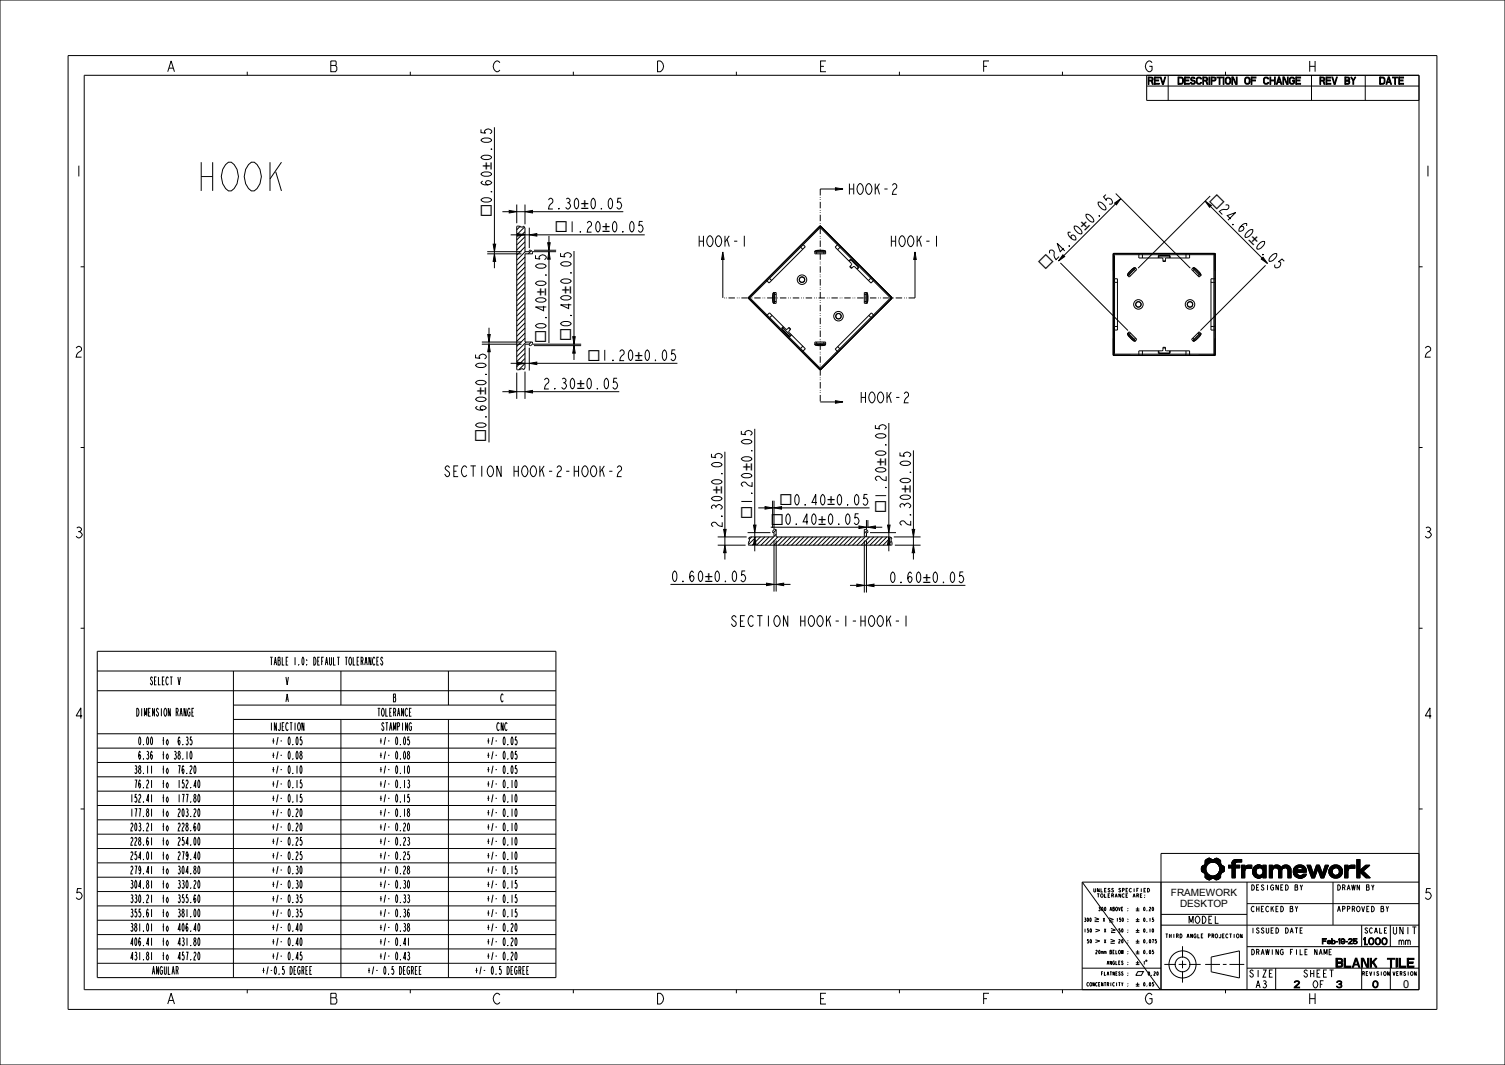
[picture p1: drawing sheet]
<svg xmlns="http://www.w3.org/2000/svg" width="420mm" height="297mm" viewBox="0 0 420 297" stroke-linecap="round" stroke-linejoin="round" font-family="sans-serif">
<g fill="none" stroke="#000" stroke-width=".28">
<path d="M0 0h420v297h-420zM19 15.5h382v266h-382zM23.5 21h372.5v255h-372.5zM69 20v1M114.5 20v1M138 35.5v32.6M160 20v1M205.5 20v1M251 20v1M296.5 20v1M320 21v7h76M320 24h76"/>
<path d="M326 21v7M342 20v1M366 21v7M381 21v7M140.2 59h1.9M142.1 58.7l2.1 .3-2.1 .4zM144.2 57v5.3M144.2 59h2.3M146.5 59l2.1-.3v.7zM146.5 57v5.6M148.6 59h25.3M228.9 52.7h4.2"/>
<path d="M233.1 52.4l2.1 .3-2.1 .4zM237 51.2v3M237 52.7h1.2M238.2 51.2v3M239.6 51.5l.3-.3a1.6 1.6 0 0 1 1 1.5 1.6 1.6 0 0 1-1 1.5l-.3-.2a1.96 1.96 0 0 1 0-2.5zM242 51.5l.3-.3a1.6 1.6 0 0 1 1 1.5 1.6 1.6 0 0 1-1 1.5l-.3-.2a1.96 1.96 0 0 1 0-2.5zM244.2 51.2v3M244.8 52.2l.6 2M245.4 51.2l-1.2 1.8M246.8 52.7h.9M249 51.7l.5-.5h.3l.4 .5a1.16 1.16 0 0 1-.7 1.3l-.5 1.2h1.2M311.1 56.6l1.7-1.2-1.3 1.7z"/>
<path d="M311.3 56.9l-14.4 14.4M311.4 54l20.8 20.8M337.7 54.7l-20.1 20.1M337.8 57.6l14.4 14.4M22.5 74.4h1M136 70.8h9.5M136 70.2h9.5M137.6 68.1h.7l-.3 2.1zM138 70.8l.3 2.1h-.7zM138 70.2v.6M138 72.9v1.9M142.5 65.5h1.9"/>
<path d="M144.4 65.1l2.1 .4-2.1 .3zM145.2 63.1l-1 1M145.2 63.1h-.8l-.2 .2 .1 39.8 .4 .1 .5-.1v-.2h.8v.2l.2-.1 .3-.4v-6.6h1.2v.4h.3M145.2 63.1v.2h.8v-.2h.2l.3 .5v6.6h1.2v-.4h.3M146.4 63.3l-2.2 2.2M146.5 64.6l-2.3 2.3M146.5 66l-2.3 2.3M146.5 67.4l-2.3 2.3M146.5 68.9l-2.3 2.3M146.5 71.7l-2.3 2.3M146.5 73.1l-2.3 2.3M146.5 74.5l-2.3 2.3"/>
<path d="M146.5 75.9l-2.3 2.3M146.5 77.3l-2.3 2.3M146.5 78.8l-2.3 2.3M146.5 65.5h1.2M146.6 70.2l-2.4 2.4M147.7 65.5l2.1-.4v.7zM147.7 63.5v5.7M148.3 69.9l-.9 .9M148.6 70.8h-2.1v24.6h2.1M148.7 70.2h6.5M149 69.8h6.2M149.8 65.5h30.1"/>
<path d="M152.8 67.7h.7l-.3 2.1zM153.2 65.8v1.9M153.2 72.3v23.4M160.2 70v23.9M195.1 67.3h1.2M195.1 65.8v3M196.3 65.8v3M197.7 66l.3-.2a1.6 1.6 0 0 1 1 1.5 1.6 1.6 0 0 1-1 1.5l-.3-.3a1.96 1.96 0 0 1 0-2.5zM200.1 66l.3-.2a1.6 1.6 0 0 1 1 1.5 1.6 1.6 0 0 1-1 1.5l-.3-.3a1.96 1.96 0 0 1 0-2.5zM201.7 70.3l.4 2.1h-.7zM201.7 72.4v10.7M202.3 65.8v3"/>
<path d="M202.9 66.8l.6 2M203.5 65.8l-1.2 1.7M204.9 67.3h.9M207.7 65.8v3M248.7 65.8v3M248.7 67.3h1.2M249.9 65.8v3M251.3 66l.3-.2a1.6 1.6 0 0 1 1 1.5 1.6 1.6 0 0 1-1 1.5l-.3-.3a1.96 1.96 0 0 1 0-2.5zM253.7 66l.3-.2a1.6 1.6 0 0 1 1 1.5 1.6 1.6 0 0 1-1 1.5l-.3-.3a1.96 1.96 0 0 1 0-2.5zM255.3 70.3l.4 2.1h-.7zM255.3 72.4v10.7M255.9 65.8v3"/>
<path d="M256.5 66.8l.6 2M257.1 65.8l-1.2 1.7M258.5 67.3h.9M261.3 65.8v3M295.9 73.3l18.9 18.9M353.2 74l-18.2 18.2M396 74.4h1M134.5 96h11M134.5 95.4h11M136.1 93.3h.7l-.3 2.1zM136.5 96l.3 2.1h-.7zM136.5 91.4v1.9"/>
<path d="M136.5 95.4v.6M136.5 98.1v25.3M146.5 80.2l-2.3 2.3M146.5 81.6l-2.3 2.3M146.5 83l-2.3 2.3M146.5 84.4l-2.3 2.3M146.5 85.8l-2.3 2.3M146.5 87.2l-2.3 2.3M146.5 88.7l-2.3 2.3M146.5 90.1l-2.3 2.3M146.5 91.5l-2.3 2.3M146.5 92.9l-2.3 2.3"/>
<path d="M146.5 94.3l-2.3 2.3M146.5 97.1l-2.3 2.3M146.5 98.6l-2.3 2.3M146.5 100l-2.3 2.3M146.8 95.4l-2.6 2.6M147.7 97v6.3M148.3 95.4l-.6 .6M148.7 96h13.5M149 96.4h13.2M160.2 96.4l.3 2.1h-.7zM160.2 96v.4M160.2 98.5v1.9"/>
<path d="M140.2 109.2h1.9M142.1 108.9l2.1 .3-2.1 .4zM142.5 101.3h1.9M144.2 103.9v7.3M144.2 109.2h2.3M144.4 101l2.1 .3-2.1 .4zM146.5 109.2l2.1-.3v.7zM146.5 103.6v7.6M146.5 101.4l-1.7 1.7M146.5 101.3h1.2M147.7 101.3l2.1-.3v.7zM148.6 109.2h24.2"/>
<path d="M149.8 101.3h39.2M210.6 119.6v26.8M228.9 112.1h4.2M233.1 111.7l2.1 .4-2.1 .3zM240.3 109.3v3M240.3 110.8h1.2M241.5 109.3v3M242.9 109.6l.3-.3a1.6 1.6 0 0 1 1 1.5 1.6 1.6 0 0 1-1 1.5l-.3-.2a1.96 1.96 0 0 1 0-2.5zM245.3 109.6l.3-.3a1.6 1.6 0 0 1 1 1.5 1.6 1.6 0 0 1-1 1.5l-.3-.2a1.96 1.96 0 0 1 0-2.5zM247.5 109.3v3M248 118v28.4M248.1 110.3l.6 2"/>
<path d="M248.7 109.3l-1.2 1.8M250.1 110.8h.9M252.3 109.8l.5-.5h.3l.4 .5a1.16 1.16 0 0 1-.7 1.3l-.5 1.2h1.2M22.5 124.8h1M202.3 126v21.6M215.6 139.6v7.6M216 139.6v7.9M254.9 125.6v22M396 124.8h1M200.3 152h7.8M200.3 149.7h8.1M201.9 147.6h.7l-.3 2.1z"/>
<path d="M202.3 152l.3 2.1h-.7zM202.3 149.7v2.3M202.3 154.1v1.9M208.6 148.5h6.4M209.8 149.7l-.7 .7M210.3 146.4h.7l-.4 2.1zM210.6 149.7l.4 2.1h-.7zM210.6 148.5v1.2M210.6 151.8v1.9M211 149.7l-2.1 2.2M211.6 141.6h1.9M212.2 149.7l-2.3 2.3"/>
<path d="M213.4 149.7l-2.3 2.3M213.5 141.3l2.1 .3-2.1 .4zM214.6 149.7l-2.3 2.3M215.1 147h24.6M215.6 141.6h.4M215.9 149.7l-2.3 2.3M215.9 147.7l-.3 .8h.4v1.2h-6.6l-.5 .3v.2h.2v.8h-.2v.9M216 141.6l2.1-.3v.7zM216 150.7v14.3M216.6 147.6v2.1h24.6v-2.1h.5l.5 .6v.3h-.4v1.2h6.6l.5 .3v.2h-.2v.8h.2v.9l-.2 .1h-39.6l-.2-.1M216.6 150.7v14.3M216.6 147.8l-.7 .7"/>
<path d="M216.6 149l-.6 .6M217.1 149.7l-2.3 2.3M218.1 141.6h24.6M218.3 149.7l-2.3 2.3M219.5 149.7l-2.3 2.3M220.7 149.7l-2.3 2.3M222 149.7l-2.3 2.3M223.2 149.7l-2.3 2.3M224.4 149.7l-2.3 2.3M225.6 149.7l-2.3 2.3M226.8 149.7l-2.3 2.3M228 149.7l-2.3 2.3"/>
<path d="M229.3 149.7l-2.3 2.3M230.5 149.7l-2.3 2.3M231.7 149.7l-2.3 2.3M232.9 149.7l-2.3 2.3M234.1 149.7l-2.3 2.3M235.3 149.7l-2.3 2.3M236.6 149.7l-2.3 2.3M237.8 149.7l-2.3 2.3M239 149.7l-2.3 2.3M239.7 146.7l2.1 .3-2.1 .4zM240.2 149.7l-2.3 2.3M241.2 150.7v14.5"/>
<path d="M241.8 145v2.5M241.8 150.7v14.5M241.8 149.4l-2.7 2.6M241.8 147h.4M242 147.9l-.8 .8M242.2 147l2.1-.3v.7zM242.2 145v2.2M242.6 149.7l-2.3 2.3M242.8 148.5h7.2M243.9 149.7l-2.3 2.3M244.3 147h1.9M245.1 149.7l-2.3 2.3"/>
<path d="M246.3 149.7l-2.3 2.3M247.5 149.7l-2.3 2.3M247.7 146.4h.7l-.4 2.1zM248 149.7l.4 2.1h-.7zM248 148.5v1.2M248 151.8v1.9M248.6 149.9l-2.2 2.1M248.7 151l-1.1 1M249.4 149.7h7.5M249.7 152h7.2M254.6 147.6h.7l-.4 2.1zM254.9 152l.4 2.1h-.7z"/>
<path d="M254.9 149.7v2.3M254.9 154.1v1.9M22.5 175.2h1M187.1 163h26.8M213.9 162.6l2.1 .4-2.1 .3zM216 163h.6M216.6 163l2.1-.4v.7zM218.7 163h1.9M237.2 163.2h1.9M239.1 162.9l2.1 .3-2.1 .4zM241.2 163.2h.6M241.8 163.2l2.1-.3v.7z"/>
<path d="M243.9 163.2h25.5M396 175.2h1M27.1 181.6h128v91h-128zM27.1 192.6h128M27.1 187.1h128M65.1 196.6h90M65.1 187.1v85.5M95.1 187.1v9.5M125.1 187.1v9.5M27.1 216.6h128M27.1 212.6h128M27.1 208.6h128"/>
<path d="M27.1 204.6h128M65.1 200.6h90M95.1 200.6v72M125.1 200.6v72M22.5 225.6h1M27.1 236.6h128M27.1 232.6h128M27.1 228.6h128M27.1 224.6h128M27.1 220.6h128M336.4 239.9l1.2-.5a1.25 1.25 0 0 0 1.7 0l.8 .2 .5 .5a1.25 1.25 0 0 0 .9 1.5l.2 .7-.2 .8a1.25 1.25 0 0 0-.9 1.5l-.5 .5-.8 .2a1.25 1.25 0 0 0-1.7 0l-.3 .1a1.35 1.35 0 0 1-1-1.6l-1-.9 .1-1.3a1.25 1.25 0 0 0 .9-1.5zM336.4 239.9l4-.1 .2 .3-4.3 .6z"/>
<path d="M336.5 239.8l1.7-.1zM336.6 239.7l1-.3 .5 .2zM337.2 239.4h.4zM338.5 239.7l1.2-.3 .7 .4zM338.8 239.6l.6-.3 .3 .1zM344.1 240l.6-.3h1.8v.7h-1.4l-.3 .3-.1 .6h1.3v.7h-1.3v2.8h-.9v-2.8h-.9v-.7h.9l.1-.8zM344.1 240l.7-.3h1.7v.7h-2.6zM378.6 239.7h.9v3l1.6-1.4h1.2l-1.9 1.6 2 1.9h-1.2l-1.7-1.6v1.6h-.9zM396 225.6h1M396 238h-72v38M27.1 256.6h128M27.1 252.6h128"/>
<path d="M27.1 248.6h128M27.1 244.6h128M27.1 240.6h128M302.1 246.1l21.7 29.8M305.5 257h1.2M305.5 255.9l1.2 .4-1.2 .3M305.7 259.1l1.2 .3-1.2 .5M309.5 257.1h1.2M309.5 256l1.2 .4-1.2 .3M310 258.9l1.3 .5M311.3 259.4l-1.3 .3M317 257h1"/>
<path d="M317 253.5h1M317 254h1M317 256.5h1M317 259.5h1M317.5 253v1M317.5 256v1M317.5 259v1M324 255h24M324 258h72M335.4 243l1.2-.1 .1 .3-.8 .2zM335.4 241.6l1.4-.2-.3 .8 .1 .7-1.2 .1zM335.9 243.4l.8-.2 .8 .8-1.2 .6v-.8z"/>
<path d="M336.3 240.7l1.9-.3-.8 .3-.6 .7-1.3 .2 .6-.4zM336.3 244.6l1.2-.6 3.1 .6-.2 .3-3.8 .1zM336.6 245h1.9zM336.8 245.1l1.4-.1-.9 .4zM337.3 245.4l.3-.1zM338.2 240.4l2.4-.3v.6l-1 .1-.7-.3zM338.6 245l1.8-.1-1.1 .4zM338.8 244.3l.7-.3 1.1-.1v.7zM339.3 245.3l.9-.2zM339.5 244l1.2-.2zM339.6 240.8h1zM339.6 243.9l1.1-.2z"/>
<path d="M339.7 240.9h1zM339.7 243.8l1-.1zM339.8 241h.9zM339.9 241.1h.9zM339.9 243.6l.9-.1zM340 241.2h.8zM340 243.5l.9-.1zM340.1 241.3l.7-.1 .7 .4-1.2 .1zM340.2 243.2l1.4-.2-.7 .4-.9 .1zM340.3 241.7h1.3zM340.3 243l1.3-.1zM340.3 241.8h1.3z"/>
<path d="M340.3 242.9l1.3-.1zM340.4 241.9h1.3zM340.4 242.8l1.3-.1-.1 .1zM340.4 242.1l1.3-.2v.2l-1.3 .1zM340.4 242.6l1.3-.1v.2l-1.3 .1zM340.4 242.2l1.3-.1v.2l-1.3 .2zM340.4 242.5l1.3-.2v.2l-1.3 .1zM342.9 241.3h.9l.9-.5v.5l-1.8 .7zM342.9 242l1.8-.7h1.3v.7h-1.3v2.8h-.9v-2.8zM343.8 240.8l1-.1-1 .6zM343.8 240.7l1-.1zM343.8 240.6l1.1-.1z"/>
<path d="M343.8 240.5l1.2-.1zM343.9 240.4h1.4zM346.5 241.3h.9v.6l.6-.6h1.3v.9h-1.2l-.6 .2-1 2.4zM346.5 241.3h.9v.6l.6-.6h1.3v.9h-1.3l-.5 .3-.1 2.3h-.9zM347.4 242.6v2.2h-.9zM348 252h48M348 246v30M349.6 242.9l.9-.1v.2l-.9 .2zM349.6 243.2l.9-.2v.2l-.9 .2zM349.6 243.4l.9-.2v.2l-.9 .1zM349.6 242.7l1-.1-1 .3zM349.6 243.5l.9-.1 .1 .1z"/>
<path d="M349.6 242.6l1-.1-1 .2zM349.7 243.6l1 .1zM349.7 242.5l1-.1zM349.7 243.8h1zM349.7 242.3h1.1zM349.8 243.9l.9-.1 .2 .1zM349.8 242.2l1.2-.1zM349.8 244h1.2zM349.8 242.1l1.6-.1zM349.9 244.1h1.8l.7-.6v.8zM349.9 244.2l2.5 .1-2.3 .1zM349.9 241.9l2.5-.1-.4 .3z"/>
<path d="M349.9 241.9l1.6 .1-1.7 .1zM350 241.8h2.4zM350.1 244.4l2.3-.1zM350.1 241.7l2.2-.1zM350.1 241.7h2.3zM350.1 241.7l.6-.4 .6-.1 .7 .2 .4 .4v-.5h.9v3.5h-.9v-.5l-.4 .4-.6 .2-.7-.1-.6-.4-.4-.6-.1-.8 .1-.7zM350.2 244.5l2.1-.1-1.9 .2zM350.2 241.6l.3-.2 1.4-.1 .3 .2zM350.4 244.6h1.8zM350.5 244.7h1.6l-1.2 .1zM350.5 241.4l1.4-.1zM350.7 241.3h1z"/>
<path d="M350.9 244.8h.9zM351.1 244.9h.4zM352.4 241.3h.9v3.5h-.9v-2l-.4-.7 .4-.3zM354.2 241.3h.9v3.5h-.9zM354.2 241.3h.9v.6l.7-.6 .8-.1 .6 .3 .3 .5 .9-.7 1.2 .1 .7 1v2.4h-.9v-2.2l-.3-.4-.5-.2-.5 .2-.3 .4-.1 2.2h-.9v-2.2l-.3-.4-.5-.2-.5 .2-.3 .4-.1 2.2h-.9zM355.3 241.6l.5-.3 .7-.1 .6 .3 .4 .4-1.7 .1-.6 .5-.1-.6zM355.9 242h2.7l-.5 .2-.3 .4-.1 2.2h-.9v-2.2l-.4-.5zM357.8 241.6a1.46 1.46 0 0 1 2.4 .7l-.9 .1-.5-.4h-1.3zM359.3 242.4l.9-.1 .1 2.5h-.9zM360.9 243.2l3.7-.1-2.8 .1v.1l-.8 .2zM361 242.6h3.6v.5l-3.7 .1zM361 243.5l.8-.2 .1 .2z"/>
<path d="M361 242.5l.9-.2v.2l-.9 .1zM361 243.6h.9zM361 242.3l1-.1-1 .3zM361 243.8l.9-.2 .1 .2zM361.1 242.2l1-.1zM361.1 243.9h1zM361.2 242.1l1.1-.1zM361.2 244h1.1zM361.2 242l1.5-.1zM361.2 244.1h1.3zM361.3 244.2l1.7-.1 .7-.3h.9l-.3 .5-2.8 .1zM361.3 244.2h1.5z"/>
<path d="M361.4 241.8a1.89 1.89 0 0 1 3.1 .5l-.9 .1-.7-.5-1.7 .1zM361.4 241.7l1.3-.5 1.3 .5 .5 .6 .1 .9h-2.8l.3 .6 .5 .3h.6l.5-.3h.9l-.3 .5-.6 .4-.8 .2-.8-.1-.6-.4-.4-.6-.2-.7 .1-.8zM361.5 244.4l2.8-.1-.8 .5-1.1 .1zM362.1 242.1l.9-.2 .7 .7h-1.9zM362.4 244.9l1.1-.1zM363.6 242.4l.9-.1 .1 .3zM364.8 241.3h.9l.8 2.4-.4 1.1zM364.8 241.3h.9l.8 2.4 .9-2.4h.8l.9 2.3 .8-2.3h.8l-1.3 3.5h-.8l-.9-2.4-.9 2.4h-.7zM367.4 241.3h.8l.9 2.3 1.6-2.3-1.3 3.5h-.8l-.9-2.4-.9 2.4h-.7zM369.9 241.3h.8l-1.6 2.3zM370.9 242.9l.9-.1v.2l-.9 .2zM370.9 243.2l.9-.2v.2l-.9 .1z"/>
<path d="M370.9 242.8l.9-.1-.9 .2zM370.9 243.3l.9-.1v.2l-.9 .1zM370.9 242.6l1-.1-1 .3zM370.9 243.5l.9-.1 .1 .1zM371 242.5l1-.1-1.1 .2zM371 243.6l.9 .1zM371 242.3l1.1-.1-.1 .2-1 .1zM371 243.8h1zM371.1 242.2l1.2-.1zM371.1 243.9l.9-.1 .2 .1zM371.1 242.1l1.6-.1zM371.1 244h1.3z"/>
<path d="M371.2 244.1h3.1a1.97 1.97 0 0 1-3.1 0zM371.4 241.8a1.94 1.94 0 0 1 3.2 .7l-.9 .1-.4-.4-.4-.2-1.8 .1zM372 246v12M373.7 242.6l.9-.1-.1 1.4-.2 .2h-1.4l.7-.5zM375.3 241.3h.9v.6l.6-.6h1.3v.9h-1.3l-.5 .2-1 2.4zM375.3 241.3h.9v.6l.6-.6h1.3v.9h-1.3l-.5 .3-.1 2.3h-.9zM376.2 242.6v2.2h-.9zM380 258v6M388 258v6M396 246h-94v30M27.1 268.6h128M27.1 264.6h128"/>
<path d="M27.1 260.6h128M69 276v1M114.5 276v1M160 276v1M205.5 276v1M251 276v1M296.5 276v1M302 270h22M305.7 262.1l1.2 .3-1.2 .5M309.9 263.1h1.2M309.9 261.9l1.2 .5M310 260.1h1.2"/>
<path d="M311.1 262.4l-1.2 .3M317 260h1M317 262.5h1M317 263h1M317 265.5h1M317 266h1M317 268.5h1M317 269h1M317 274.5h1M317 275h1M317.5 262v1M317.5 265v1"/>
<path d="M317.5 268v1M317.5 274v1M317.5 271h1.6l-.6 1h-1.5zM319.8 267.8h.3l-.1 .3-.3-.1zM324.9 269h3.2M328.9 269h2.2M330 263.9v3.2M330 267.9v2.1M330 270.8v3.2M331.9 269h3.2M336.3 269h4.2M338 266.9l7.9-1.7v7.5l-7.9-1.7z"/>
<path d="M341.3 269h1M342 276v1M343.1 269h4.1M348 264h48M348 270h48M356 270v6M380 270v6M382.9 268.3h.4l1 1.5h-.4zM383.9 267.3h.4l-1.6 1.6v-.4zM388 270v6"/>
<circle cx="338.5" cy="242.3" r="1.93"/>
<circle cx="351.5" cy="243.1" r="1.03"/>
<circle cx="372.8" cy="243.1" r="1.88"/>
<circle cx="372.8" cy="243.1" r="1.04"/>
<circle cx="330" cy="269" r="3.8"/>
<circle cx="330" cy="269" r="2.06"/>
</g>
<g fill="#000">
<path d="M142.1 58.7l2.1 .3-2.1 .4zM146.5 59l2.1-.3v.7zM233.1 52.4l2.1 .3-2.1 .4zM311.1 56.6l1.7-1.2-1.3 1.7zM137.6 68.1h.7l-.3 2.1zM138 70.8l.3 2.1h-.7zM144.4 65.1l2.1 .4-2.1 .3zM147.7 65.5l2.1-.4v.7zM152.8 67.7h.7l-.3 2.1zM201.7 70.3l.4 2.1h-.7zM255.3 70.3l.4 2.1h-.7zM136.5 96l.3 2.1h-.7z"/>
<path d="M136.1 93.3h.7l-.3 2.1zM160.2 96.4l.3 2.1h-.7zM142.1 108.9l2.1 .3-2.1 .4zM146.5 109.2l2.1-.3v.7zM144.4 101l2.1 .3-2.1 .4zM147.7 101.3l2.1-.3v.7zM233.1 111.7l2.1 .4-2.1 .3zM201.9 147.6h.7l-.3 2.1zM202.3 152l.3 2.1h-.7zM210.6 149.7l.4 2.1h-.7zM210.3 146.4h.7l-.4 2.1zM213.5 141.3l2.1 .3-2.1 .4z"/>
<path d="M216 141.6l2.1-.3v.7zM239.7 146.7l2.1 .3-2.1 .4zM242.2 147l2.1-.3v.7zM248 149.7l.4 2.1h-.7zM247.7 146.4h.7l-.4 2.1zM254.6 147.6h.7l-.4 2.1zM254.9 152l.4 2.1h-.7zM213.9 162.6l2.1 .4-2.1 .3zM216.6 163l2.1-.4v.7zM239.1 162.9l2.1 .3-2.1 .4zM241.8 163.2l2.1-.3v.7zM337.2 239.4h.4z"/>
<path d="M336.6 239.7l1-.3 .5 .2zM336.5 239.8l1.7-.1zM336.4 239.9l4-.1 .2 .3-4.3 .6zM338.8 239.6l.6-.3 .3 .1zM338.5 239.7l1.2-.3 .7 .4zM344.1 240l.7-.3h1.7v.7h-2.6zM335.4 243l1.2-.1 .1 .3-.8 .2zM335.4 241.6l1.4-.2-.3 .8 .1 .7-1.2 .1zM335.9 243.4l.8-.2 .8 .8-1.2 .6v-.8zM336.3 240.7l1.9-.3-.8 .3-.6 .7-1.3 .2 .6-.4zM337.3 245.4l.3-.1zM336.8 245.1l1.4-.1-.9 .4z"/>
<path d="M336.6 245h1.9zM338.2 240.4l2.4-.3v.6l-1 .1-.7-.3zM336.3 244.6l1.2-.6 3.1 .6-.2 .3-3.8 .1zM338.6 245l1.8-.1-1.1 .4zM339.3 245.3l.9-.2zM338.8 244.3l.7-.3 1.1-.1v.7zM339.6 240.8h1zM339.5 244l1.2-.2zM339.7 240.9h1zM339.6 243.9l1.1-.2zM339.8 241h.9zM339.7 243.8l1-.1z"/>
<path d="M339.9 241.1h.9zM339.9 243.6l.9-.1zM340 241.2h.8zM340 243.5l.9-.1zM340.1 241.3l.7-.1 .7 .4-1.2 .1zM340.2 243.2l1.4-.2-.7 .4-.9 .1zM340.3 241.7h1.3zM340.3 243l1.3-.1zM340.3 241.8h1.3zM340.3 242.9l1.3-.1zM340.4 241.9h1.3zM340.4 242.8l1.3-.1-.1 .1z"/>
<path d="M340.4 242.1l1.3-.2v.2l-1.3 .1zM340.4 242.6l1.3-.1v.2l-1.3 .1zM340.4 242.2l1.3-.1v.2l-1.3 .2zM340.4 242.5l1.3-.2v.2l-1.3 .1zM342.9 241.3h.9l.9-.5v.5l-1.8 .7zM343.8 240.8l1-.1-1 .6zM343.8 240.7l1-.1zM343.8 240.6l1.1-.1zM343.8 240.5l1.2-.1zM343.9 240.4h1.4zM342.9 242l1.8-.7h1.3v.7h-1.3v2.8h-.9v-2.8zM347.4 242.6v2.2h-.9z"/>
<path d="M346.5 241.3h.9v.6l.6-.6h1.3v.9h-1.2l-.6 .2-1 2.4zM349.9 241.9l1.6 .1-1.7 .1zM349.6 243.2l.9-.2v.2l-.9 .2zM349.6 242.9l.9-.1v.2l-.9 .2zM349.6 243.4l.9-.2v.2l-.9 .1zM349.6 242.7l1-.1-1 .3zM349.6 243.5l.9-.1 .1 .1zM349.6 242.6l1-.1-1 .2zM349.7 243.6l1 .1zM349.7 242.5l1-.1zM349.7 243.8h1zM349.7 242.3h1.1z"/>
<path d="M349.8 242.2l1.2-.1zM349.8 243.9l.9-.1 .2 .1zM349.8 244h1.2zM349.8 242.1l1.6-.1zM350.7 241.3h1zM351.1 244.9h.4zM349.9 244.1h1.8l.7-.6v.8zM350.9 244.8h.9zM350.5 241.4l1.4-.1zM350.2 241.6l.3-.2 1.4-.1 .3 .2zM350.5 244.7h1.6l-1.2 .1zM350.4 244.6h1.8z"/>
<path d="M350.1 241.7l2.2-.1zM350.2 244.5l2.1-.1-1.9 .2zM350.1 241.7h2.3zM350.1 244.4l2.3-.1zM350 241.8h2.4zM349.9 244.2l2.5 .1-2.3 .1zM352.4 241.3h.9v3.5h-.9v-2l-.4-.7 .4-.3zM349.9 241.9l2.5-.1-.4 .3zM354.2 241.3h.9v3.5h-.9zM355.9 242h2.7l-.5 .2-.3 .4-.1 2.2h-.9v-2.2l-.4-.5zM355.3 241.6l.5-.3 .7-.1 .6 .3 .4 .4-1.7 .1-.6 .5-.1-.6zM357.8 241.6a1.46 1.46 0 0 1 2.4 .7l-.9 .1-.5-.4h-1.3z"/>
<path d="M359.3 242.4l.9-.1 .1 2.5h-.9zM361 243.5l.8-.2 .1 .2zM361 242.5l.9-.2v.2l-.9 .1zM361 243.6h.9zM361 242.3l1-.1-1 .3zM361 243.8l.9-.2 .1 .2zM361.1 242.2l1-.1zM361.1 243.9h1zM361.2 242.1l1.1-.1zM361.2 244h1.1zM361.2 242l1.5-.1zM361.2 244.1h1.3z"/>
<path d="M361.4 241.8a1.89 1.89 0 0 1 3.1 .5l-.9 .1-.7-.5-1.7 .1zM361.3 244.2h1.5zM362.4 244.9l1.1-.1zM361.3 244.2l1.7-.1 .7-.3h.9l-.3 .5-2.8 .1zM361 242.6h3.6v.5l-3.7 .1zM361.5 244.4l2.8-.1-.8 .5-1.1 .1zM363.6 242.4l.9-.1 .1 .3zM360.9 243.2l3.7-.1-2.8 .1v.1l-.8 .2zM364.8 241.3h.9l.8 2.4-.4 1.1zM367.4 241.3h.8l.9 2.3 1.6-2.3-1.3 3.5h-.8l-.9-2.4-.9 2.4h-.7zM369.9 241.3h.8l-1.6 2.3zM370.9 243.2l.9-.2v.2l-.9 .1z"/>
<path d="M370.9 242.9l.9-.1v.2l-.9 .2zM370.9 243.3l.9-.1v.2l-.9 .1zM370.9 242.8l.9-.1-.9 .2zM370.9 243.5l.9-.1 .1 .1zM370.9 242.6l1-.1-1 .3zM371 243.6l.9 .1zM371 242.5l1-.1-1.1 .2zM371 243.8h1zM371 242.3l1.1-.1-.1 .2-1 .1zM371.1 243.9l.9-.1 .2 .1zM371.1 242.2l1.2-.1zM371.1 244h1.3z"/>
<path d="M371.1 242.1l1.6-.1zM371.4 241.8a1.94 1.94 0 0 1 3.2 .7l-.9 .1-.4-.4-.4-.2-1.8 .1zM371.2 244.1h3.1a1.97 1.97 0 0 1-3.1 0zM373.7 242.6l.9-.1-.1 1.4-.2 .2h-1.4l.7-.5zM376.2 242.6v2.2h-.9zM375.3 241.3h.9v.6l.6-.6h1.3v.9h-1.3l-.5 .2-1 2.4zM378.6 239.7h.9v3l1.6-1.4h1.2l-1.9 1.6 2 1.9h-1.2l-1.7-1.6v1.6h-.9zM382.9 268.3h.4l1 1.5h-.4zM383.9 267.3h.4l-1.6 1.6v-.4z"/>
</g>
<path d="M228.9 52.7v59.4M255.3 83.1h-53.6" fill="none" stroke="#000" stroke-width=".28" stroke-dasharray="1.8 .5 .2 .4 .2 .5" stroke-linecap="butt"/>
<!-- layer: FEATURE -->
<g fill="none" stroke="#000" stroke-width=".28">
<path d="M212.2 79.8h.1M214 78.3l-4.6 4.6M214.8 77.6l.5 .6M214.8 77.6l-.2-.2-.7 .7 .1 .2M214.8 77.6l-.8 .7M223.4 68.9l-8.6 8.7M223.4 68.9l.6 .6M224.2 68.2l.5 .6-10.1 10.1-.6-.6M224.2 68.2l-.3-.2-.7 .8 .2 .1M224.2 68.2l-.8 .7M225.6 66.3h.1M227.4 70.2v.6h3v-.6"/>
<path d="M227.4 70.2h3M227.4 70.2h.1M227.6 70l-.2 .2M227.6 70h.1M227.6 69.9l.1 .1M227.7 70l.2 .1M227.7 70h-.1M227.9 70.1v.7M227.9 70.1h2M228.7 69.8l-1.1 .2M228.7 69.9l-1 .1M228.7 69.8v.1"/>
<path d="M228.7 69.9h.5M228.7 69.8h.5M228.8 63.6h.3M228.8 63.6l-4.6 4.6M228.8 63.2v.4M228.8 63.2h.1M228.8 63.1l-19.9 20 19.9 20M228.8 63.2h.2M228.8 63.1h.2M228.8 63.1h.2l20 20-20.1 20.1-20.1-20.1zM229 63.1l19.9 19.9M229 63.2h.1"/>
<path d="M229.1 63.2v.4M229.1 63.6l4.6 4.7M229.2 69.8l1 .2M229.2 69.9l.9 .1M229.2 69.8v.1M229.9 70.1v.7M230.1 70l.3 .2M230.1 70l-.2 .1M230.2 69.9l-.1 .1M230.2 70h.1M230.2 70l.2 .2M230.3 70l.1 .2"/>
<path d="M230.4 70.2h.1M232.2 66.3h.1M233.7 68.3l.7 .7M233.7 68.3l-.6 .6 4.5 4.6 .1 .3-.6 .6 .5 .5 .6-.6 .3 .1 4.6 4.5 .6-.6M233.7 68.3l.3-.2 .7 .7-.3 .2M234.4 69l-.6 .6M234.4 69l8.6 8.6M237.2 72.4l-.3 .4M237.2 72.7l-.2 .2M237.2 72.4v.3M237.2 72.4h.4M237.2 72.7h.4"/>
<path d="M237.2 74.3l.5 .4M237.6 72.4v.3M237.6 72.7l1.7 1.7M237.6 72.4l1.9 2M239.3 74.4v.4M239.3 74.8l-.2 .2M239.3 74.8h.2M239.3 74.4h.2M239.5 74.4v.4M239.5 74.8l-.3 .3M243 77.6l.2-.3 .7 .7M243 77.6l.7 .7"/>
<path d="M243 77.6l-.6 .6M243.7 78.3l4.7 4.6M243.9 78l-.2 .3M243.9 78l4.9 4.9M245.7 79.8h-.1M310.6 70.8l.1 28.3h28.4M310.7 77.8v1M310.7 70.9v6.9M310.7 78.8v12.2M310.8 70.6h28.1M310.9 70.7h7M311 71.2v6.5"/>
<path d="M311 77.7h.8v14.3h-.8M311 77.7v1M311 77.7l-.3 .1M311 78.7v12.3M311 78.7h.8M311 78.7l-.3 .1M311.2 71h6.6M314.7 76.6v.2M314.7 76.5v.1M314.7 76.6h.1M314.8 76.5l-.1 .1M314.8 76.5h-.1"/>
<path d="M315 76.4l-.2 .1M315 76.4l.5 .5M315.3 75.7l-.6 .8M315.3 75.7h.1M315.4 75.7l-.6 .8M315.4 70.7h.1M315.7 75.3l-.4 .4M315.7 75.3v.1M315.7 75.4l-.3 .3M316.4 75l-1.4 1.4M316.4 75l.5 .5M316.5 74.8l-.8 .6"/>
<path d="M316.5 74.8l-.1 .2M316.5 74.7v.1M316.6 74.7h.1M316.6 74.7h.2M316.6 74.7l-.9 .6M316.8 74.7l.5 .4-2.2 2.2-.4-.5M316.8 74.7l-.3 .1M316.8 74.7l-2.1 2.1M317.8 71v.9h6.4l.3 .2v.8h.7l.1-.8 .2-.2h6.5v-.9M317.8 71h1M317.9 70.7l-.1 .3M317.9 70.7h1"/>
<path d="M318.8 71v.9M318.8 71h12.2M318.9 70.7l-.1 .3M318.9 70.7h12M323.2 71.5v.4M323.2 71.5l.2 .1M323.4 71.6v.3M323.4 71.6h3M323.5 71.2l-.3 .3M323.5 71.2l.1 .1M323.5 71.2h2.7M323.6 71.3l-.2 .3"/>
<path d="M323.6 71.3h2.6M324.5 72.7h.7M326.2 71.3l.2 .3M326.2 71.2l.3 .3M326.2 71.2v.1M326.4 71.6v.3M326.5 71.5l-.1 .1M326.5 71.5v.4M330.9 70.7l.1 .3M331 71v.9M331.9 70.7l.1 .3M331.9 70.7h-1"/>
<path d="M331.9 70.7h7M332 71h-1M332 71h6.6M332.9 74.7h.1M332.9 74.7l2.1 2.1M333 74.7l-.5 .4 2.2 2.2 .4-.5M333.2 74.7h-.3M333.2 74.7h.1M333.2 74.7l.1 .1M333.3 74.7l.8 .6M333.3 74.7v.1M333.3 74.8l.1 .2"/>
<path d="M333.3 74.8l.8 .6M333.4 75l-.5 .5M333.4 75l1.4 1.4M334.1 75.4l.3 .3M334.1 75.3v.1M334.1 75.3l.4 .4M334.4 70.7h.1M334.4 75.7l.6 .8M334.5 75.7l.6 .9M334.5 75.7h-.1M334.8 76.4l.2 .1M334.8 76.4l-.5 .5"/>
<path d="M335 76.5l.1 .1M335 76.5h.1M335.1 76.6l-.1 .2M335.1 76.5v.1M337.9 78.7h.9M338.8 78.7v12.3M338.8 77.7v1M338.8 77.7h-.9v14.3h.9M338.8 77.7l.3 .1v1l-.3-.1M338.8 71.2v6.5M339.1 70.9v28M339.1 70.8v28.3"/>
<path d="M209 82.9v.3M209 83.2h.1M209 82.9h.1M209 83.2l4.9 4.9M209 83.2h.4M209 82.9h.4M209.4 82.9v.3M209.4 83.2l4.7 4.7M212.2 86.4h.1M213.9 88.1l.7 .7 .2-.2M214.1 87.9l.6-.7 4.6 4.6 .3 .1 .6-.6 .5 .5-.6 .6 .1 .3 4.6 4.6-.7 .6M214.1 87.9l.7 .7"/>
<path d="M214.1 87.9l-.2 .2M214.8 88.6l8.6 8.6M215.4 87.9l-.6 .7M215.6 83.3l.2 1.1M215.6 82.8v.5M215.6 83.3h.1M215.6 82.8h.1M215.7 83.3l.1 1M215.7 82.8v.5M215.8 81.8v.1M215.8 84.4h.1M215.8 81.7h.1"/>
<path d="M215.8 84.4l.2 .2M215.8 81.7l-.2 1.1M215.8 84.3l.2 .3M215.8 81.9l-.1 .9M215.8 81.9l.1 .2M215.8 84.3v.1M215.9 84.1l-.1 .2M215.9 82.1v2M215.9 84.1h.7M215.9 82.1h.7M216 81.6h.6v3h-.6M216 81.6l-.2 .2"/>
<path d="M216 81.6l-.2 .1M216 81.6v3M216 84.6h.1M216 81.6h.1M218.3 91.4v.4M218.3 91.8l1.9 1.9M218.3 91.8h.1M218.3 91.4h.2M218.3 91.8l1.9 1.8M218.5 91.4l-.2 .4M218.5 91.4l2.1 2.1M218.6 91.1l-.3 .3"/>
<path d="M218.7 91.2l-.2 .2M220.1 91.4l.5 .5M220.2 93.7h.4M220.2 93.6v.1M220.6 93.5v.2M220.6 93.5l-.4 .1M220.8 93.3l-.2 .2M220.9 93.4l-.3 .3M223.4 97.2l-.2 .2 .7 .7 .2-.2M223.4 97.2l.7 .7M224 96.5l-.6 .7M224.1 97.9l4.7 4.7"/>
<path d="M225.6 99.8h.1M227.4 96v-.6h3v.6M227.4 96l.2 .2M227.4 96h3M227.6 96.2l1.1 .2M227.6 96.2h.1M227.7 96.2l1 .1M227.7 96.2h-.1M227.9 96.1l-.2 .1M227.9 96.1h2M227.9 95.4v.7M228.7 96.4h.5"/>
<path d="M228.7 96.3h.5M228.7 96.3v.1M229.2 96.3v.1M229.9 96.1l.2 .1M229.9 95.4v.7M230.1 96.2l-.9 .1M230.1 96.2h.1M230.2 96.2h.1M230.2 96.2l-1 .2M230.4 96l-.3 .2M230.4 96l-.2 .2M230.4 96h.1"/>
<path d="M230.4 96l-.1 .2M232.2 99.8h.1M233.7 97.9l.2 .2M233.7 97.9l-4.6 4.7M233.8 96.7l.6 .5M233.9 98.1l-4.8 4.9M234.4 97.2l.2 .2M234.4 97.2l-.7 .7M234.6 97.4l-.7 .7M241.2 84.1h.7M241.2 82.1h.7M241.8 81.6l.2 .1"/>
<path d="M241.8 84.6h.1M241.8 81.6v3M241.8 81.6l.2 .2M241.8 81.6h-.6v3h.6M241.9 84.1l.1 .2M241.9 82.1v2M242 81.8h.1M242 81.8v.1M242 84.3l-.2 .3M242 81.9l-.1 .2M242 81.9l.1 .9M242 84.3v.1"/>
<path d="M242 84.4l-.2 .2M242 81.7l.1 .1M242 84.4h.1M242 81.7h.1M242.1 81.8l.1 1M242.1 83.3l-.1 1M242.1 83.3h.1M242.1 82.8h.1M242.1 82.8v.5M242.2 83.3l-.2 1.1M242.2 82.8v.5M242.5 88l.6 .5"/>
<path d="M243.1 88.5l.1 .3M243.1 88.5l-8.7 8.7M243.2 88.8l-8.6 8.6M243.8 87.8l-.7 .7M243.8 87.8l-.6-.5-10.1 10.1 .6 .5M243.8 87.8l.1 .3-.7 .7M245.6 86.4h.1M248.4 82.9v.3M248.4 83.2h.4M248.4 82.9h.4M248.4 83.2l-4.6 4.6M248.8 82.9h.1"/>
<path d="M248.8 83.2h.1M248.8 82.9v.3M248.9 83v.2M248.9 83.2l-19.9 19.9M310.7 98.9l.2 .2zM310.7 94.4h.1M310.7 98.9l.2 .2M310.7 98.9h.1M310.7 92v6.9M310.7 92h.3M310.7 91v1M310.7 91h.3"/>
<path d="M310.9 99.1h28M310.9 99.1h.1M311 98.6l.2 .2M311 92v6.6M311 98.6l-.3 .3M311 91h.8M311 91v1M311.2 98.8h6.6M311.2 98.8l-.3 .3M314.7 93.2h.1M314.7 93.2l.6 .9M314.7 93.2l.1 .1"/>
<path d="M314.7 93l.4-.5 2.2 2.2-.5 .4M314.7 92.9v.3M314.7 92.9h.1M314.7 92.9l2.1 2.1M314.8 93.3l.6 .8M314.8 93.3l.2 .1M315 93.4l1.4 1.4M315.3 94.1l.4 .4M315.4 94.1l.3 .3M315.4 94.1h-.1M315.4 99.1h.1M315.5 92.9l-.5 .5"/>
<path d="M315.7 94.5l.8 .6M315.7 94.4l.8 .6M315.7 94.4v.1M316.4 94.8l.1 .2M316.5 95l.1 .1M316.5 95v.1M316.5 95.1h.1M316.6 95.1h.1M316.8 95l-.2 .1M316.9 94.3l-.5 .5M317.8 98.8v-1h6.4l.3-.1v-.8h.7l.1 .8 .2 .1h6.5v1M318.8 98.8l.1 .3h-1l-.1-.3"/>
<path d="M318.8 98.8h-1M318.8 98.8h12.2M318.8 97.8v1M323.2 98.3l.3 .3M323.2 97.8v.5M323.4 98.1l.3 .3M323.4 97.8v.3M323.4 98.1l-.2 .2M323.5 98.6h2.7M323.7 98.4h2.4M323.7 98.4l-.2 .2M324.5 97h.7"/>
<path d="M326.1 98.4l.1 .2M326.4 98.1l-.3 .3M326.4 98.1l.1 .2M326.4 97.8v.3M326.5 98.3l-.3 .3M326.5 97.8v.5M331 98.8l-.1 .3h1l.1-.3M331 98.8h1M331 97.8v1M332 98.8h6.6M332.9 94.3l.5 .5M332.9 95.1h.3"/>
<path d="M332.9 95h.1M332.9 95l.3 .1M333.2 95.1h.1M333.3 95h-.4M333.3 95l-.1 .1M333.4 94.8l-.1 .2M334.1 94.4l-.8 .6M334.1 94.4v.1M334.1 94.5l-.9 .6M334.3 92.9l.5 .5M334.4 99.1h.1M334.4 94.1h.1"/>
<path d="M334.4 94.1l-.3 .3M334.5 94.1l-.4 .4M334.8 93.4l-1.4 1.4M335 93.3l-.2 .1M335 93.3l-.6 .8M335 92.9l-2.1 2.1M335 92.9l.1 .3M335.1 92.9v.3M335.1 92.9h.1M335.1 93.2l-.1 .1M335.1 93.2h.1M335.1 93l-.4-.5-2.2 2.2 .5 .4"/>
<path d="M335.1 93.3h-.1M335.1 93.3l-.6 .8M335.1 93.2v.1M337.9 91h.9M338.6 98.8l.3 .3M338.8 91h.3v1h-.3M338.8 91v1M338.8 98.6l-.2 .2M338.8 98.6l.3 .3M338.8 92v6.6M338.9 99.1h.1M339 99l-.1 .1"/>
<path d="M339.1 98.9h.1M339.1 98.9l-.2 .2M339.1 94.4h.1M339.1 98.9l-.1 .1M228.8 102.6h.3M228.8 102.6v.4M228.8 103h.1M228.8 103h.2M228.8 103.1h.2M229.1 103h.1M229.1 102.6v.4"/>
<circle cx="223.8" cy="78" r="1.33"/>
<circle cx="223.8" cy="78" r=".78"/>
<circle cx="223.8" cy="78" r=".73"/>
<circle cx="234" cy="88.2" r="1.33"/>
<circle cx="234" cy="88.2" r=".73"/>
<circle cx="234" cy="88.2" r=".78"/>
<circle cx="317.7" cy="84.9" r="1.33"/>
<circle cx="317.7" cy="84.9" r=".78"/>
<circle cx="317.7" cy="84.9" r=".73"/>
<circle cx="332.1" cy="84.9" r="1.33"/>
<circle cx="332.1" cy="84.9" r=".78"/>
<circle cx="332.1" cy="84.9" r=".73"/>
</g>
<text font-size="10.4" x="54.5" y="53.2">HOOK</text>
<g font-size="4.1">
<text x="137.2" y="47.4" transform="rotate(-90 137.2 47.4)">±</text>
<text x="162.1" y="58.3">±</text>
<text x="337.3" y="56" transform="rotate(45 337.3 56)">□24.60±0.05</text>
<text x="337.3" y="56" transform="rotate(45 337.3 56)">□</text>
<text x="137.2" y="60.6" transform="rotate(-90 137.2 60.6)">□0.60±0.05</text>
<text x="137.2" y="60.6" transform="rotate(-90 137.2 60.6)">□</text>
<text x="154.8" y="64.7">□1.20±0.05</text>
<text x="154.8" y="64.7">□</text>
<text x="168.1" y="64.7">±</text>
<text x="302.8" y="64.3" transform="rotate(-45 302.8 64.3)">±</text>
<text x="348.3" y="67" transform="rotate(45 348.3 67)">±</text>
<text x="291.7" y="75.4" transform="rotate(-45 291.7 75.4)">□24.60±0.05</text>
<text x="291.7" y="75.4" transform="rotate(-45 291.7 75.4)">□</text>
<text x="152.4" y="82.5" transform="rotate(-90 152.4 82.5)">±</text>
<text x="159.4" y="81.9" transform="rotate(-90 159.4 81.9)">±</text>
<text x="152.4" y="95.7" transform="rotate(-90 152.4 95.7)">□0.40±0.05</text>
<text x="152.4" y="95.7" transform="rotate(-90 152.4 95.7)">□</text>
<text x="159.4" y="95.1" transform="rotate(-90 159.4 95.1)">□0.40±0.05</text>
<text x="159.4" y="95.1" transform="rotate(-90 159.4 95.1)">□</text>
<text x="163.9" y="100.6">□1.20±0.05</text>
<text x="163.9" y="100.6">□</text>
<text x="177.2" y="100.6">±</text>
<text x="135.7" y="110.2" transform="rotate(-90 135.7 110.2)">±</text>
<text x="161" y="108.5">±</text>
<text x="135.7" y="123.4" transform="rotate(-90 135.7 123.4)">□0.60±0.05</text>
<text x="135.7" y="123.4" transform="rotate(-90 135.7 123.4)">□</text>
<text x="209.9" y="131.4" transform="rotate(-90 209.9 131.4)">±</text>
<text x="247.3" y="129.8" transform="rotate(-90 247.3 129.8)">±</text>
<text x="201.5" y="137.8" transform="rotate(-90 201.5 137.8)">±</text>
<text x="254.2" y="137.5" transform="rotate(-90 254.2 137.5)">±</text>
<text x="217.6" y="140.9">□0.40±0.05</text>
<text x="217.6" y="140.9">□</text>
<text x="230.8" y="140.9">±</text>
<text x="247.3" y="143.1" transform="rotate(-90 247.3 143.1)">□1.20±0.05</text>
<text x="247.3" y="143.1" transform="rotate(-90 247.3 143.1)">□</text>
<text x="209.9" y="144.7" transform="rotate(-90 209.9 144.7)">□1.20±0.05</text>
<text x="209.9" y="144.7" transform="rotate(-90 209.9 144.7)">□</text>
<text x="215.1" y="146.3">□0.40±0.05</text>
<text x="215.1" y="146.3">□</text>
<text x="228.3" y="146.3">±</text>
<text x="196.7" y="162.2">±</text>
<text x="257.5" y="162.5">±</text>
</g>
<g font-size="3.9">
<text x="46.2" y="20">A</text>
<text x="91.7" y="20">B</text>
<text x="137.2" y="20">C</text>
<text x="182.7" y="20">D</text>
<text x="228.2" y="20">E</text>
<text x="273.7" y="20">F</text>
<text x="319.2" y="20">G</text>
<text x="364.7" y="20">H</text>
<text x="20.5" y="49.2">1</text>
<text x="397" y="49.2">1</text>
<text x="152.5" y="58.3">2.30±0.05</text>
<text x="20.5" y="99.6">2</text>
<text x="397" y="99.6">2</text>
<text x="151.4" y="108.5">2.30±0.05</text>
<text x="124.1" y="132.9">SECTION</text>
<text x="143.6" y="132.9">HOOK-2-HOOK-2</text>
<text x="201.5" y="147.4" transform="rotate(-90 201.5 147.4)">2.30±0.05</text>
<text x="254.2" y="147.1" transform="rotate(-90 254.2 147.1)">2.30±0.05</text>
<text x="20.5" y="150">3</text>
<text x="397" y="150">3</text>
<text x="187.1" y="162.2">0.60±0.05</text>
<text x="247.9" y="162.5">0.60±0.05</text>
<text x="204.1" y="174.7">SECTION</text>
<text x="223.6" y="174.7">HOOK-1-HOOK-1</text>
<text x="20.5" y="200.4">4</text>
<text x="397" y="200.4">4</text>
<text x="20.5" y="250.8">5</text>
<text x="397" y="250.8">5</text>
<text x="46.2" y="280">A</text>
<text x="91.7" y="280">B</text>
<text x="137.2" y="280">C</text>
<text x="182.7" y="280">D</text>
<text x="228.2" y="280">E</text>
<text x="273.7" y="280">F</text>
<text x="319.2" y="280">G</text>
<text x="364.7" y="280">H</text>
</g>
<g font-size="3.3">
<text x="370.6" y="269.8">BLANK</text>
<text x="385.3" y="269.8">TILE</text>
</g>
<text font-size="3.1" x="391.6" y="275.6">0</text>
<g font-size="2.9">
<text x="75.6" y="185.5">TABLE 1.0: DEFAULT TOLERANCES</text>
<text x="41.9" y="191">SELECT V</text>
<text x="79.6" y="191">V</text>
<text x="79.6" y="195.7">A</text>
<text x="109.6" y="195.7">B</text>
<text x="139.6" y="195.7">C</text>
<text x="38.1" y="199.7">DIMENSION RANGE</text>
<text x="75.3" y="203.7">INJECTION</text>
<text x="105.3" y="199.7">TOLERANCE</text>
<text x="106.4" y="203.7">STAMPING</text>
<text x="138.5" y="203.7">CNC</text>
<text x="38.6" y="207.7">0.00</text>
<text x="45.1" y="207.7">to</text>
<text x="49.4" y="207.7">6.35</text>
<text x="75.9" y="207.7">+/- 0.05</text>
<text x="105.9" y="207.7">+/- 0.05</text>
<text x="135.9" y="207.7">+/- 0.05</text>
<text x="37.6" y="215.7">38.11</text>
<text x="38.6" y="211.7">6.36</text>
<text x="45.1" y="215.7">to</text>
<text x="45.1" y="211.7">to 38.10</text>
<text x="49.4" y="215.7">76.20</text>
<text x="75.9" y="215.7">+/- 0.10</text>
<text x="75.9" y="211.7">+/- 0.08</text>
<text x="105.9" y="215.7">+/- 0.10</text>
<text x="105.9" y="211.7">+/- 0.08</text>
<text x="135.9" y="215.7">+/- 0.05</text>
<text x="135.9" y="211.7">+/- 0.05</text>
<text x="37.6" y="219.7">76.21</text>
<text x="45.1" y="219.7">to</text>
<text x="49.4" y="219.7">152.40</text>
<text x="75.9" y="219.7">+/- 0.15</text>
<text x="105.9" y="219.7">+/- 0.13</text>
<text x="135.9" y="219.7">+/- 0.10</text>
<text x="36.5" y="227.7">177.81</text>
<text x="36.5" y="223.7">152.41</text>
<text x="45.1" y="227.7">to</text>
<text x="45.1" y="223.7">to</text>
<text x="49.4" y="227.7">203.20</text>
<text x="49.4" y="223.7">177.80</text>
<text x="75.9" y="227.7">+/- 0.20</text>
<text x="75.9" y="223.7">+/- 0.15</text>
<text x="105.9" y="227.7">+/- 0.18</text>
<text x="105.9" y="223.7">+/- 0.15</text>
<text x="135.9" y="227.7">+/- 0.10</text>
<text x="135.9" y="223.7">+/- 0.10</text>
<text x="36.5" y="231.7">203.21</text>
<text x="45.1" y="231.7">to</text>
<text x="49.4" y="231.7">228.60</text>
<text x="75.9" y="231.7">+/- 0.20</text>
<text x="105.9" y="231.7">+/- 0.20</text>
<text x="135.9" y="231.7">+/- 0.10</text>
<text x="36.5" y="239.7">254.01</text>
<text x="36.5" y="235.7">228.61</text>
<text x="45.1" y="239.7">to</text>
<text x="45.1" y="235.7">to</text>
<text x="49.4" y="239.7">279.40</text>
<text x="49.4" y="235.7">254.00</text>
<text x="75.9" y="239.7">+/- 0.25</text>
<text x="75.9" y="235.7">+/- 0.25</text>
<text x="105.9" y="239.7">+/- 0.25</text>
<text x="105.9" y="235.7">+/- 0.23</text>
<text x="135.9" y="239.7">+/- 0.10</text>
<text x="135.9" y="235.7">+/- 0.10</text>
<text x="36.5" y="243.7">279.41</text>
<text x="45.1" y="243.7">to</text>
<text x="49.4" y="243.7">304.80</text>
<text x="75.9" y="243.7">+/- 0.30</text>
<text x="105.9" y="243.7">+/- 0.28</text>
<text x="135.9" y="243.7">+/- 0.15</text>
<text x="36.5" y="251.7">330.21</text>
<text x="36.5" y="247.7">304.81</text>
<text x="45.1" y="251.7">to</text>
<text x="45.1" y="247.7">to</text>
<text x="49.4" y="251.7">355.60</text>
<text x="49.4" y="247.7">330.20</text>
<text x="75.9" y="251.7">+/- 0.35</text>
<text x="75.9" y="247.7">+/- 0.30</text>
<text x="105.9" y="251.7">+/- 0.33</text>
<text x="105.9" y="247.7">+/- 0.30</text>
<text x="135.9" y="251.7">+/- 0.15</text>
<text x="135.9" y="247.7">+/- 0.15</text>
<text x="36.5" y="255.7">355.61</text>
<text x="45.1" y="255.7">to</text>
<text x="49.4" y="255.7">381.00</text>
<text x="75.9" y="255.7">+/- 0.35</text>
<text x="105.9" y="255.7">+/- 0.36</text>
<text x="135.9" y="255.7">+/- 0.15</text>
<text x="36.5" y="263.7">406.41</text>
<text x="36.5" y="259.7">381.01</text>
<text x="45.1" y="263.7">to</text>
<text x="45.1" y="259.7">to</text>
<text x="49.4" y="263.7">431.80</text>
<text x="49.4" y="259.7">406.40</text>
<text x="75.9" y="263.7">+/- 0.40</text>
<text x="75.9" y="259.7">+/- 0.40</text>
<text x="105.9" y="263.7">+/- 0.41</text>
<text x="105.9" y="259.7">+/- 0.38</text>
<text x="135.9" y="263.7">+/- 0.20</text>
<text x="135.9" y="259.7">+/- 0.20</text>
<text x="36.5" y="267.7">431.81</text>
<text x="45.1" y="267.7">to</text>
<text x="49.4" y="267.7">457.20</text>
<text x="75.9" y="267.7">+/- 0.45</text>
<text x="105.9" y="267.7">+/- 0.43</text>
<text x="135.9" y="267.7">+/- 0.20</text>
<text x="42.4" y="271.7">ANGULAR</text>
<text x="73.2" y="271.7">+/-0.5 DEGREE</text>
<text x="102.6" y="271.7">+/- 0.5 DEGREE</text>
<text x="132.6" y="271.7">+/- 0.5 DEGREE</text>
</g>
<g font-size="2.8">
<text x="326.8" y="250">FRAMEWORK</text>
<text x="329.3" y="253">DESKTOP</text>
</g>
<g font-size="2.6">
<text x="320.4" y="23.5">REV</text>
<text x="327.6" y="23.5">DESCRIPTION OF CHANGE</text>
<text x="368.2" y="23.5">REV BY</text>
<text x="385" y="23.5">DATE</text>
<text x="331.6" y="257.5">MODEL</text>
<text x="379.1" y="263.5">1.000 mm</text>
<text x="388.5" y="260.5">UNIT</text>
<text x="348.5" y="272.5">SIZE</text>
<text x="350.2" y="275.5">A3</text>
<text x="361.1" y="275.5">2</text>
<text x="363.6" y="272.5">SHEET</text>
<text x="366.2" y="275.5">OF</text>
<text x="373" y="275.5">3</text>
<text x="383" y="275.5">0</text>
</g>
<g font-size="2">
<text x="349" y="248.3">DESIGNED BY</text>
<text x="373" y="248.3">DRAWN BY</text>
<text x="349" y="254.3">CHECKED BY</text>
<text x="373" y="254.3">APPROVED BY</text>
<text x="349" y="260.3">ISSUED DATE</text>
<text x="365.8" y="263.3">Feb-19-25</text>
<text x="380.7" y="260.3">SCALE</text>
<text x="349" y="266.3">DRAWING FILE NAME</text>
</g>
<g font-size="1.4">
<text x="325.4" y="261.6">THIRD ANGLE PROJECTION</text>
<text x="380.1" y="272.1">REVISION</text>
<text x="388.6" y="272.1">VERSION</text>
</g>
<g font-size="1.3">
<text x="305.2" y="248.8">UNLESS</text>
<text x="306.2" y="250.3">TOLERANCE</text>
<text x="312" y="248.8">SPECIFIED</text>
<text x="315.9" y="250.3">ARE:</text>
<text x="302.8" y="257">300</text>
<text x="306.6" y="254">300 ABOVE :</text>
<text x="307.9" y="257">X</text>
<text x="311.5" y="257">150 :</text>
<text x="318.9" y="254">0.20</text>
<text x="318.9" y="257">0.15</text>
<text x="302.7" y="260">150</text>
<text x="303.5" y="263">50</text>
<text x="308.2" y="260">X</text>
<text x="308.2" y="263">X</text>
<text x="312.1" y="260">50 :</text>
<text x="312.1" y="263">20 :</text>
<text x="318.9" y="260">0.10</text>
<text x="318.9" y="263">0.075</text>
<text x="305.8" y="266">20mm BELOW :</text>
<text x="309" y="269">ANGLES :</text>
<text x="318.9" y="266">0.05</text>
<text x="318.9" y="269">1</text>
<text x="303.5" y="275">CONCENTRICITY :</text>
<text x="307.4" y="272">FLATNESS :</text>
<text x="318.9" y="275">0.05</text>
<text x="320.2" y="272">0.20</text>
</g>
</svg>
